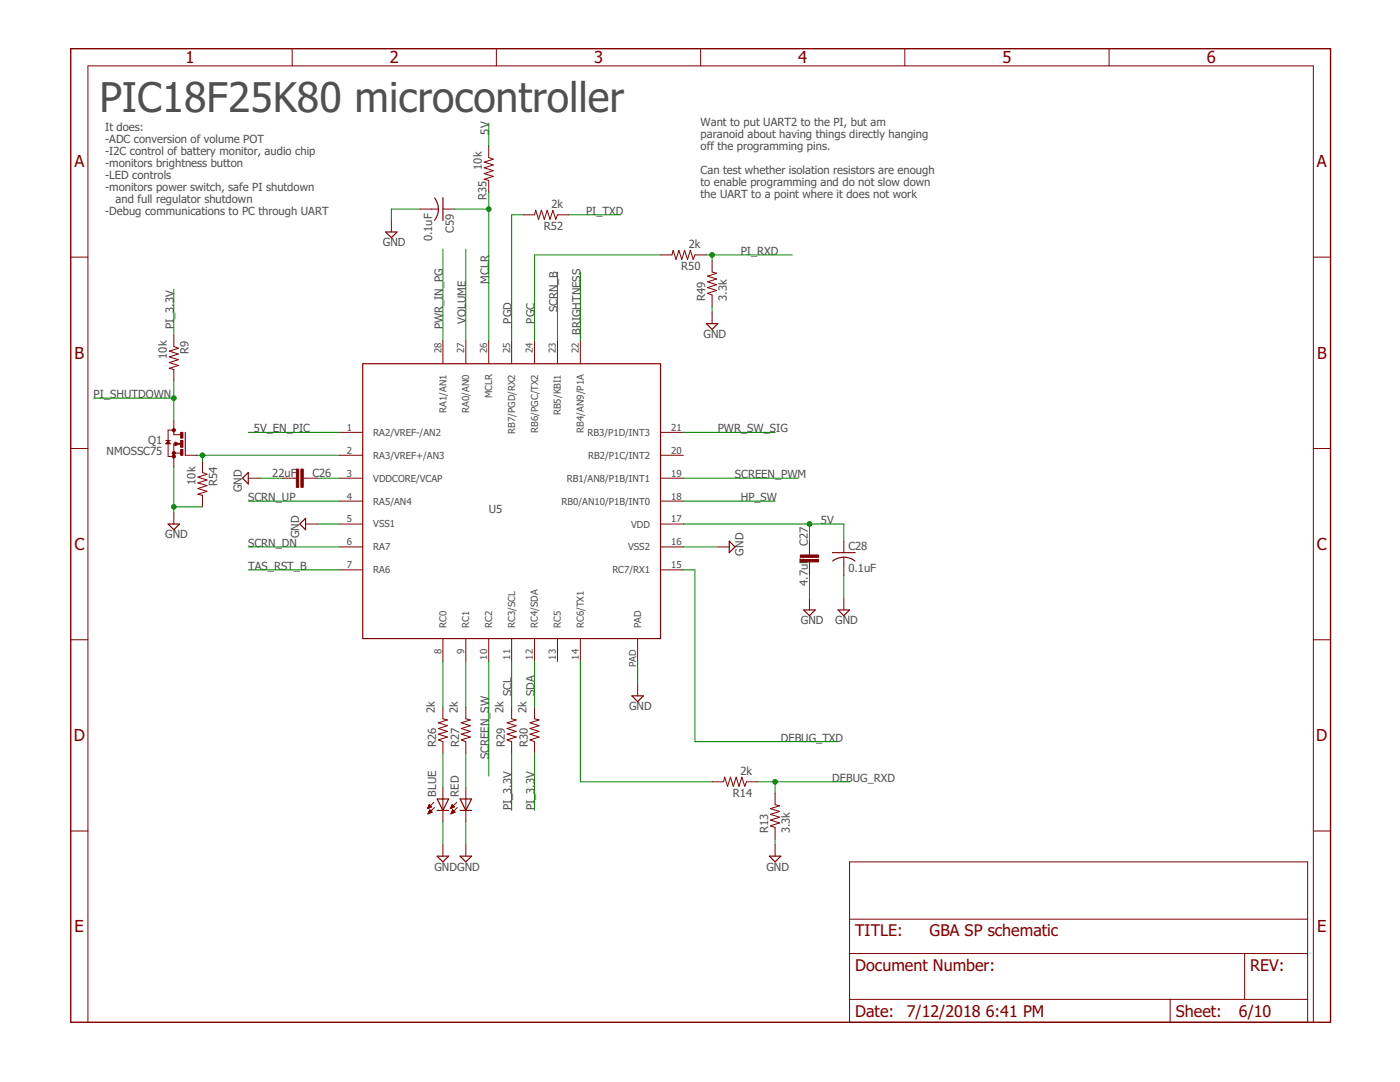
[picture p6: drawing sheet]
<svg xmlns="http://www.w3.org/2000/svg" width="279mm" height="216mm" viewBox="0 0 279 216" stroke-linecap="round" stroke-linejoin="round" font-family="sans-serif">
<path d="M14.1 9.7h251.4v194.3h-251.4z" fill="none" stroke="#800000" stroke-width=".28"/>
<g fill="none" stroke="#800000" stroke-width=".2">
<path d="M58.3 9.7v3.4M99.1 9.7v3.4M139.8 9.7v3.4M180.6 9.7v3.4M221.3 9.7v3.4M97.5 29.1v2.3l.9 .4-1.8 .5 1.8 .6-1.8 .6 1.8 .6-1.8 .5 1.8 .6-1.8 .6 .9 .2v2.3M14.1 51.3h3.4M78.1 44v2.3M83.8 41.7h3.7M88.4 41.7h2.3M104.4 42.9h2.3l.2-.9 .6 1.8 .6-1.8 .5 1.8 .6-1.8 .6 1.8 .5-1.8 .6 1.8 .4-.9h2.2M131.8 50.9h2.3l.2-.9 .6 1.8 .6-1.8 .6 1.8 .5-1.8 .6 1.8 .6-1.8 .5 1.8 .4-.9h2.3"/>
<path d="M142.1 52v2.3l.9 .2-1.8 .6 1.8 .6-1.8 .5 1.8 .6-1.8 .6 1.8 .6-1.8 .5 .9 .4v2.3M262.1 51.3h3.4M34.7 66.9v2.3l.9 .3-1.8 .6 1.8 .5-1.8 .6 1.8 .6-1.8 .5 1.8 .6-1.8 .6 .9 .2v2.3M88.4 68v4.6M93 68v4.6M97.5 68v4.6M102.1 68v4.6M106.7 68v4.6M111.3 68v4.6M115.8 68v4.6M142.1 62.3v2.3M14.1 89.5h3.4"/>
<path d="M33.1 87.9h.9M33.5 87.9l.5 .7h-.9zM34.7 84v2.7h1.4M34.7 85.8h-1.2v5.3h1.2M34.7 90.4h1.4M34.9 88.2l.9 .4-.9 .3zM36.1 88.6h-1.4v4.5M37 90.8h2.3M40.4 92v2.3l.9 .3-1.8 .6 1.8 .6-1.8 .6 1.8 .5-1.8 .6 1.8 .5-1.8 .6 .9 .2v2.3M49.6 95.4h2.2M56.4 95.4h2.7M60.5 95.4h2.8"/>
<path d="M67.8 86.3h4.6M67.8 90.8h4.6M67.8 95.4h4.6M67.8 100h4.6M131.8 86.3h4.6M131.8 90.8h4.6M131.8 95.4h4.6M131.8 100h4.6M262.1 89.5h3.4M34.7 102.3v2.3M61 104.6h2.3M67.8 104.6h4.6"/>
<path d="M67.8 109.1h4.6M67.8 113.7h4.6M131.8 104.6h4.6M131.8 109.1h4.6M131.8 113.7h4.6M143.3 109.1h2.2M161.5 108v2.7M161.5 112.1v2.8M161.5 119.4v2.3M168.4 108v2.3M168.4 111.2v3.7M168.4 119.4v2.3"/>
<path d="M14.1 127.7h3.4M88.4 127.4v4.6M93 127.4v4.6M97.5 127.4v4.6M102.1 127.4v4.6M106.7 127.4v4.6M111.3 127.4v4.6M115.8 127.4v4.6M127.3 127.4v4.6M127.3 136.6v2.3M262.1 127.7h3.4M88.4 141.1v2.3l.9 .3-1.8 .5 1.8 .6-1.8 .6 1.8 .5-1.8 .6 1.8 .6-1.8 .5 .9 .4v2.3"/>
<path d="M88.4 157.1v6.9M93 141.1v2.3l.9 .3-1.8 .5 1.8 .6-1.8 .6 1.8 .5-1.8 .6 1.8 .6-1.8 .5 .9 .4v2.3M93 157.1v6.9M102.1 141.1v2.3l.9 .3-1.8 .5 1.8 .6-1.8 .6 1.8 .5-1.8 .6 1.8 .6-1.8 .5 .9 .4v2.3M106.7 141.1v2.3l.9 .3-1.8 .5 1.8 .6-1.8 .6 1.8 .5-1.8 .6 1.8 .6-1.8 .5 .9 .4v2.3M142.1 156h2.3l.2-.9 .6 1.8 .6-1.8 .5 1.8 .6-1.8 .6 1.8 .6-1.8 .5 1.8 .4-.9h2.3M154.7 158.3v2.3l.9 .2-1.8 .6 1.8 .5-1.8 .6 1.8 .6-1.8 .5 1.8 .6-1.8 .6 .9 .3v2.3M14.1 165.8h3.4M85.3 161.3h.1M85.4 161.2h.3M85.4 161.1h.5M85.4 162.3h.1"/>
<path d="M85.5 161h.6M85.5 162.2h.2M85.5 160.9h.5M85.5 162.2h.5M85.6 160.8h.3M85.6 162.1h.6M85.6 160.7h.2M85.6 161.9h.5M85.7 160.6l-.4 .8M85.7 160.6l.4 .4-.8 .4M85.7 160.6h.1M85.7 161.8h.3"/>
<path d="M85.7 161.7h.2M85.7 161.6h.1M86.2 162.1l-.4-.5-.4 .8M86.2 162.1l-.8 .3M86.6 160.1l-1.3 1.3M86.7 161.1l-1.3 1.3M88.4 168.6v2.2M89.9 161.3h.1M90 161.2h.3M90 161.1h.5M90 162.3h.1M90 161h.7"/>
<path d="M90.1 162.2h.2M90.1 160.9h.5M90.1 162.2h.5M90.1 160.8h.3M90.1 162.1h.7M90.2 160.7h.1M90.2 161.9h.5M90.2 160.6h.1M90.2 161.8h.4M90.2 160.6l-.3 .8M90.2 160.6l.5 .4M90.3 161.7h.2"/>
<path d="M90.3 161.6h.1M90.7 161l-.8 .4M90.8 162.1l-.5-.5-.3 .8M90.8 162.1l-.8 .3M91.1 160.1l-1.2 1.3M91.2 161.1l-1.2 1.3M93 168.6v2.2M154.7 168.6v2.2M169.5 172h91.5v32h-91.5zM262.1 165.8h3.4M169.5 190.3h91.5M169.5 199.4h91.5"/>
<path d="M169.5 183.4h91.5M233.5 199.4v4.6M248.4 190.3v9.1M17.5 204v-190.9h244.6v190.9"/>
</g>
<g fill="none" stroke="#800000" stroke-width=".23">
<path d="M86.7 39.5l.7 1.3 .1 .9M88.4 39.4v4.6M77 46.3h2.2l-1.1 1.1zM87.5 41.7l-.1 1-.7 1.3M72.4 72.6h59.4v54.8h-59.4zM141 64.6h2.3l-1.2 1.1zM33.5 88.1l.3 .4h-.5zM35.5 88.6l-.5-.3v.5l.6-.2M37 86.3v4.5M49.6 94.3v2.3l-1.2-1.2zM33.5 104.6h2.3l-1.1 1.1zM59.8 104.6l1.2-1.2v2.3z"/>
<path d="M145.5 108l1.2 1.1-1.2 1.2zM166.1 110.3h4.6M166.2 112a3.6 3.6 0 0 1 4.4 0M126.1 138.9h2.3l-1.1 1.1zM160.4 121.7h2.3l-1.2 1.2zM167.3 121.7h2.2l-1.1 1.2zM87.2 159.4h2.3l-1.1 2.3zM91.8 159.4h2.3l-1.1 2.3zM87.2 161.7h2.3M87.2 170.8h2.3l-1.1 1.2zM91.8 161.7h2.3M91.8 170.8h2.3l-1.1 1.2z"/>
<path d="M153.5 170.8h2.3l-1.1 1.2z"/>
</g>
<g fill="#800000" stroke="#800000" stroke-width=".2">
<path d="M59.1 93.6h.5v3.6h-.5z"/>
<path d="M60 93.6h.5v3.6h-.5z"/>
<path d="M159.7 111.7h3.7v.4h-3.7z"/>
<path d="M159.7 110.7h3.7v.5h-3.7z"/>
<path d="M36 86.3h.5v1.1h-.5z"/>
<path d="M36 89.7h.5v1.1h-.5z"/>
<path d="M36 87.9h.5v1.3h-.5z"/>
</g>
<g fill="#800000" stroke="#800000" stroke-width=".2">
<circle cx="34.7" cy="91.1" r=".32"/>
<circle cx="34.7" cy="90.4" r=".32"/>
<circle cx="34.7" cy="85.8" r=".32"/>
</g>
<g fill="none" stroke="#008000" stroke-width=".2">
<path d="M97.5 24.6v4.5M97.5 38.3v29.7M34.7 57.7v9.2M83.8 41.7h-5.7v2.3M88.4 49.7v18.3M90.7 41.7h6.8M93 49.7v18.3M104.4 42.9h-2.3v25.1M111.3 54.3v13.7M113.5 42.9h10.3M115.8 54.3v13.7M131.8 50.9h-25.1v17.1"/>
<path d="M141 50.9h17.1M142.1 50.9v1.1M18.7 79.4h16M34.7 76v8M142.1 61.2v1.1M34.7 93.1v9.2M39.3 90.8h28.5M40.4 90.8v1.2M49.6 86.3h18.2M49.6 100h18.2M51.8 95.4h4.6M63.3 95.4h4.5"/>
<path d="M136.4 95.4h22.9M136.4 86.3h18.3M136.4 100h18.3M34.7 101.1h5.7M49.6 109.1h18.2M49.6 113.7h18.2M63.3 104.6h4.5M136.4 104.6h32v3.4M136.4 109.1h6.9M136.4 113.7h2.3v34.3h28.6M161.5 104.6v3.4M161.5 114.9v4.5"/>
<path d="M168.4 114.9v4.5M88.4 132v9.1M93 132v9.1M97.5 132v22.9M102.1 132v9.1M106.7 132v9.1M115.8 132v24h26.3M127.3 132v4.6M88.4 150.3v6.8M93 150.3v6.8M102.1 150.3v11.4M106.7 150.3v11.4"/>
<path d="M151.3 156h18.2M154.7 156v2.3M88.4 164v4.6M93 164v4.6M154.7 167.4v1.2"/>
</g>
<g fill="#008000" stroke="#008000" stroke-width=".2">
<circle cx="34.7" cy="101.1" r=".47"/>
<circle cx="97.5" cy="41.7" r=".47"/>
<circle cx="161.5" cy="104.6" r=".47"/>
<circle cx="40.4" cy="90.8" r=".47"/>
<circle cx="34.7" cy="79.4" r=".47"/>
<circle cx="154.7" cy="156" r=".47"/>
<circle cx="142.1" cy="50.9" r=".47"/>
</g>
<text font-size="8.2" fill="#505050" x="19.8" y="22.3">PIC18F25K80 microcontroller</text>
<g font-size="3.3" fill="#800000">
<text x="37" y="12.6">1</text>
<text x="77.8" y="12.6">2</text>
<text x="118.6" y="12.6">3</text>
<text x="159.3" y="12.6">4</text>
<text x="200.1" y="12.6">5</text>
<text x="240.8" y="12.6">6</text>
<text x="14.8" y="33.4">A</text>
<text x="262.8" y="33.4">A</text>
<text x="14.9" y="71.6">B</text>
<text x="262.8" y="71.6">B</text>
<text x="14.8" y="109.7">C</text>
<text x="262.8" y="109.7">C</text>
<text x="14.7" y="147.9">D</text>
<text x="262.7" y="147.9">D</text>
<text x="14.9" y="186.1">E</text>
<text x="262.9" y="186.1">E</text>
</g>
<g font-size="3.2" fill="#800000">
<text x="170.7" y="186.8">TITLE:</text>
<text x="185.5" y="186.8">GBA SP schematic</text>
<text x="170.7" y="193.7">Document Number:</text>
<text x="249.5" y="193.7">REV:</text>
<text x="170.7" y="202.8">Date:</text>
<text x="181" y="202.8">7/12/2018</text>
<text x="196.7" y="202.8">6:41 PM</text>
<text x="234.7" y="202.8">Sheet:</text>
<text x="247.2" y="202.8">6/10</text>
</g>
<g font-size="2.2" fill="#505050">
<text x="21" y="26.1">It does:</text>
<text x="21" y="28.5">-ADC conversion of volume POT</text>
<text x="97.5" y="26.9" transform="rotate(-90 97.5 26.9)">5V</text>
<text x="139.8" y="25.1">Want to put UART2 to the PI, but am</text>
<text x="139.8" y="27.5">paranoid about having things directly hanging</text>
<text x="139.8" y="29.9">off the programming pins.</text>
<text x="21" y="30.9">-I2C control of battery monitor, audio chip</text>
<text x="21" y="33.3">-monitors brightness button</text>
<text x="21" y="35.7">-LED controls</text>
<text x="96.2" y="33.9" transform="rotate(-90 96.2 33.9)">10k</text>
<text x="139.8" y="34.6">Can test whether isolation resistors are enough</text>
<text x="21" y="38.1">-monitors power switch, safe PI shutdown</text>
<text x="23.1" y="40.5">and full regulator shutdown</text>
<text x="97.1" y="39.9" transform="rotate(-90 97.1 39.9)">R35</text>
<text x="110" y="41.5">2k</text>
<text x="139.8" y="37">to enable programming and do not slow down</text>
<text x="139.8" y="39.4">the UART to a point where it does not work</text>
<text x="21" y="42.9">-Debug communications to PC through UART</text>
<text x="90.6" y="46.4" transform="rotate(-90 90.6 46.4)">C59</text>
<text x="108.5" y="45.8">R52</text>
<text x="117" y="42.9">PI_TXD</text>
<text x="76.4" y="49.1">GND</text>
<text x="86.2" y="48.2" transform="rotate(-90 86.2 48.2)">0.1uF</text>
<text x="136" y="53.8">R50</text>
<text x="137.5" y="49.5">2k</text>
<text x="147.8" y="50.9">PI_RXD</text>
<text x="97.5" y="56.6" transform="rotate(-90 97.5 56.6)">MCLR</text>
<text x="34.7" y="65.7" transform="rotate(-90 34.7 65.7)">PI_3.3V</text>
<text x="88.4" y="65.7" transform="rotate(-90 88.4 65.7)">PWR_IN_PG</text>
<text x="93" y="64.6" transform="rotate(-90 93 64.6)">VOLUME</text>
<text x="102.1" y="64.6" transform="rotate(-90 102.1 64.6)">PGD</text>
<text x="106.7" y="64.6" transform="rotate(-90 106.7 64.6)">PGC</text>
<text x="111.3" y="62.3" transform="rotate(-90 111.3 62.3)">SCRN_B</text>
<text x="140.8" y="60" transform="rotate(-90 140.8 60)">R49</text>
<text x="145.1" y="60" transform="rotate(-90 145.1 60)">3.3k</text>
<text x="33.3" y="71.6" transform="rotate(-90 33.3 71.6)">10k</text>
<text x="37.6" y="70.6" transform="rotate(-90 37.6 70.6)">R9</text>
<text x="115.8" y="66.9" transform="rotate(-90 115.8 66.9)">BRIGHTNESS</text>
<text x="140.4" y="67.4">GND</text>
<text x="18.7" y="79.4">PI_SHUTDOWN</text>
<text x="29.6" y="88.6">Q1</text>
<text x="50.7" y="86.3">5V_EN_PIC</text>
<text x="143.3" y="86.3">PWR_SW_SIG</text>
<text x="21.3" y="90.9">NMOSSC75</text>
<text x="54.3" y="95.1">22uF</text>
<text x="62.3" y="95.1">C26</text>
<text x="146.7" y="95.4">SCREEN_PWM</text>
<text x="39" y="96.7" transform="rotate(-90 39 96.7)">10k</text>
<text x="43.4" y="97" transform="rotate(-90 43.4 97)">R54</text>
<text x="48.3" y="98.2" transform="rotate(-90 48.3 98.2)">GND</text>
<text x="49.5" y="100">SCRN_UP</text>
<text x="147.8" y="100">HP_SW</text>
<text x="33" y="107.4">GND</text>
<text x="59.7" y="107.4" transform="rotate(-90 59.7 107.4)">GND</text>
<text x="97.5" y="102.3">U5</text>
<text x="163.8" y="104.6">5V</text>
<text x="49.5" y="113.7">TAS_RST_B</text>
<text x="49.5" y="109.1">SCRN_DN</text>
<text x="148.4" y="110.9" transform="rotate(-90 148.4 110.9)">GND</text>
<text x="161.2" y="108.9" transform="rotate(-90 161.2 108.9)">C27</text>
<text x="169.3" y="109.7">C28</text>
<text x="161.2" y="116.9" transform="rotate(-90 161.2 116.9)">4.7uF</text>
<text x="169.3" y="114.1">0.1uF</text>
<text x="159.8" y="124.6">GND</text>
<text x="166.7" y="124.6">GND</text>
<text x="86.8" y="142.3" transform="rotate(-90 86.8 142.3)">2k</text>
<text x="91.4" y="142.3" transform="rotate(-90 91.4 142.3)">2k</text>
<text x="100.5" y="142.3" transform="rotate(-90 100.5 142.3)">2k</text>
<text x="102.1" y="138.8" transform="rotate(-90 102.1 138.8)">SCL</text>
<text x="105.1" y="142.3" transform="rotate(-90 105.1 142.3)">2k</text>
<text x="106.7" y="138.8" transform="rotate(-90 106.7 138.8)">SDA</text>
<text x="125.5" y="141.7">GND</text>
<text x="87" y="149.1" transform="rotate(-90 87 149.1)">R26</text>
<text x="91.6" y="149.1" transform="rotate(-90 91.6 149.1)">R27</text>
<text x="100.8" y="149.1" transform="rotate(-90 100.8 149.1)">R29</text>
<text x="105.3" y="149.1" transform="rotate(-90 105.3 149.1)">R30</text>
<text x="155.8" y="148">DEBUG_TXD</text>
<text x="97.5" y="151.4" transform="rotate(-90 97.5 151.4)">SCREEN_SW</text>
<text x="147.8" y="154.6">2k</text>
<text x="166.1" y="156">DEBUG_RXD</text>
<text x="87" y="159" transform="rotate(-90 87 159)">BLUE</text>
<text x="91.6" y="159" transform="rotate(-90 91.6 159)">RED</text>
<text x="102.1" y="161.7" transform="rotate(-90 102.1 161.7)">PI_3.3V</text>
<text x="106.7" y="161.7" transform="rotate(-90 106.7 161.7)">PI_3.3V</text>
<text x="146.3" y="158.9">R14</text>
<text x="153.3" y="166.3" transform="rotate(-90 153.3 166.3)">R13</text>
<text x="157.7" y="166.3" transform="rotate(-90 157.7 166.3)">3.3k</text>
<text x="86.7" y="173.7">GNDGND</text>
<text x="153" y="173.7">GND</text>
</g>
<g font-size="1.9" fill="#505050">
<text x="88.1" y="70.5" transform="rotate(-90 88.1 70.5)">28</text>
<text x="92.6" y="70.5" transform="rotate(-90 92.6 70.5)">27</text>
<text x="97.2" y="70.5" transform="rotate(-90 97.2 70.5)">26</text>
<text x="101.8" y="70.5" transform="rotate(-90 101.8 70.5)">25</text>
<text x="106.4" y="70.5" transform="rotate(-90 106.4 70.5)">24</text>
<text x="110.9" y="70.5" transform="rotate(-90 110.9 70.5)">23</text>
<text x="115.5" y="70.5" transform="rotate(-90 115.5 70.5)">22</text>
<text x="89.1" y="82.3" transform="rotate(-90 89.1 82.3)">RA1/AN1</text>
<text x="93.7" y="82.3" transform="rotate(-90 93.7 82.3)">RA0/AN0</text>
<text x="98.2" y="79.5" transform="rotate(-90 98.2 79.5)">MCLR</text>
<text x="111.9" y="82.8" transform="rotate(-90 111.9 82.8)">RB5/KBI1</text>
<text x="69.2" y="86">1</text>
<text x="74.5" y="87">RA2/VREF-/AN2</text>
<text x="102.8" y="86.6" transform="rotate(-90 102.8 86.6)">RB7/PGD/RX2</text>
<text x="107.4" y="86.4" transform="rotate(-90 107.4 86.4)">RB6/PGC/TX2</text>
<text x="116.5" y="86.3" transform="rotate(-90 116.5 86.3)">RB4/AN9/P1A</text>
<text x="117.2" y="87">RB3/P1D/INT3</text>
<text x="133.9" y="86">21</text>
<text x="69.2" y="90.5">2</text>
<text x="69.2" y="95.1">3</text>
<text x="74.5" y="91.5">RA3/VREF+/AN3</text>
<text x="117.4" y="91.5">RB2/P1C/INT2</text>
<text x="133.9" y="95.1">19</text>
<text x="133.9" y="90.5">20</text>
<text x="69.2" y="99.7">4</text>
<text x="74.5" y="96.1">VDDCORE/VCAP</text>
<text x="74.5" y="100.7">RA5/AN4</text>
<text x="112.1" y="100.7">RB0/AN10/P1B/INT0</text>
<text x="113.1" y="96.1">RB1/AN8/P1B/INT1</text>
<text x="133.9" y="99.7">18</text>
<text x="69.2" y="104.2">5</text>
<text x="74.5" y="105.3">VSS1</text>
<text x="126" y="105.3">VDD</text>
<text x="133.9" y="104.2">17</text>
<text x="69.2" y="108.8">6</text>
<text x="69.2" y="113.4">7</text>
<text x="74.5" y="109.8">RA7</text>
<text x="125.4" y="109.8">VSS2</text>
<text x="133.9" y="113.4">15</text>
<text x="133.9" y="108.8">16</text>
<text x="74.5" y="114.4">RA6</text>
<text x="122.2" y="114.4">RC7/RX1</text>
<text x="89.1" y="125.3" transform="rotate(-90 89.1 125.3)">RC0</text>
<text x="93.7" y="125.3" transform="rotate(-90 93.7 125.3)">RC1</text>
<text x="98.2" y="125.3" transform="rotate(-90 98.2 125.3)">RC2</text>
<text x="102.8" y="125.3" transform="rotate(-90 102.8 125.3)">RC3/SCL</text>
<text x="107.4" y="125.3" transform="rotate(-90 107.4 125.3)">RC4/SDA</text>
<text x="111.9" y="125.3" transform="rotate(-90 111.9 125.3)">RC5</text>
<text x="116.5" y="125.3" transform="rotate(-90 116.5 125.3)">RC6/TX1</text>
<text x="127.9" y="125.3" transform="rotate(-90 127.9 125.3)">PAD</text>
<text x="88.1" y="130.6" transform="rotate(-90 88.1 130.6)">8</text>
<text x="92.6" y="130.6" transform="rotate(-90 92.6 130.6)">9</text>
<text x="97.2" y="131.6" transform="rotate(-90 97.2 131.6)">10</text>
<text x="101.8" y="131.6" transform="rotate(-90 101.8 131.6)">11</text>
<text x="106.4" y="131.6" transform="rotate(-90 106.4 131.6)">12</text>
<text x="110.9" y="131.6" transform="rotate(-90 110.9 131.6)">13</text>
<text x="115.5" y="131.6" transform="rotate(-90 115.5 131.6)">14</text>
<text x="126.9" y="133.1" transform="rotate(-90 126.9 133.1)">PAD</text>
</g>
</svg>
